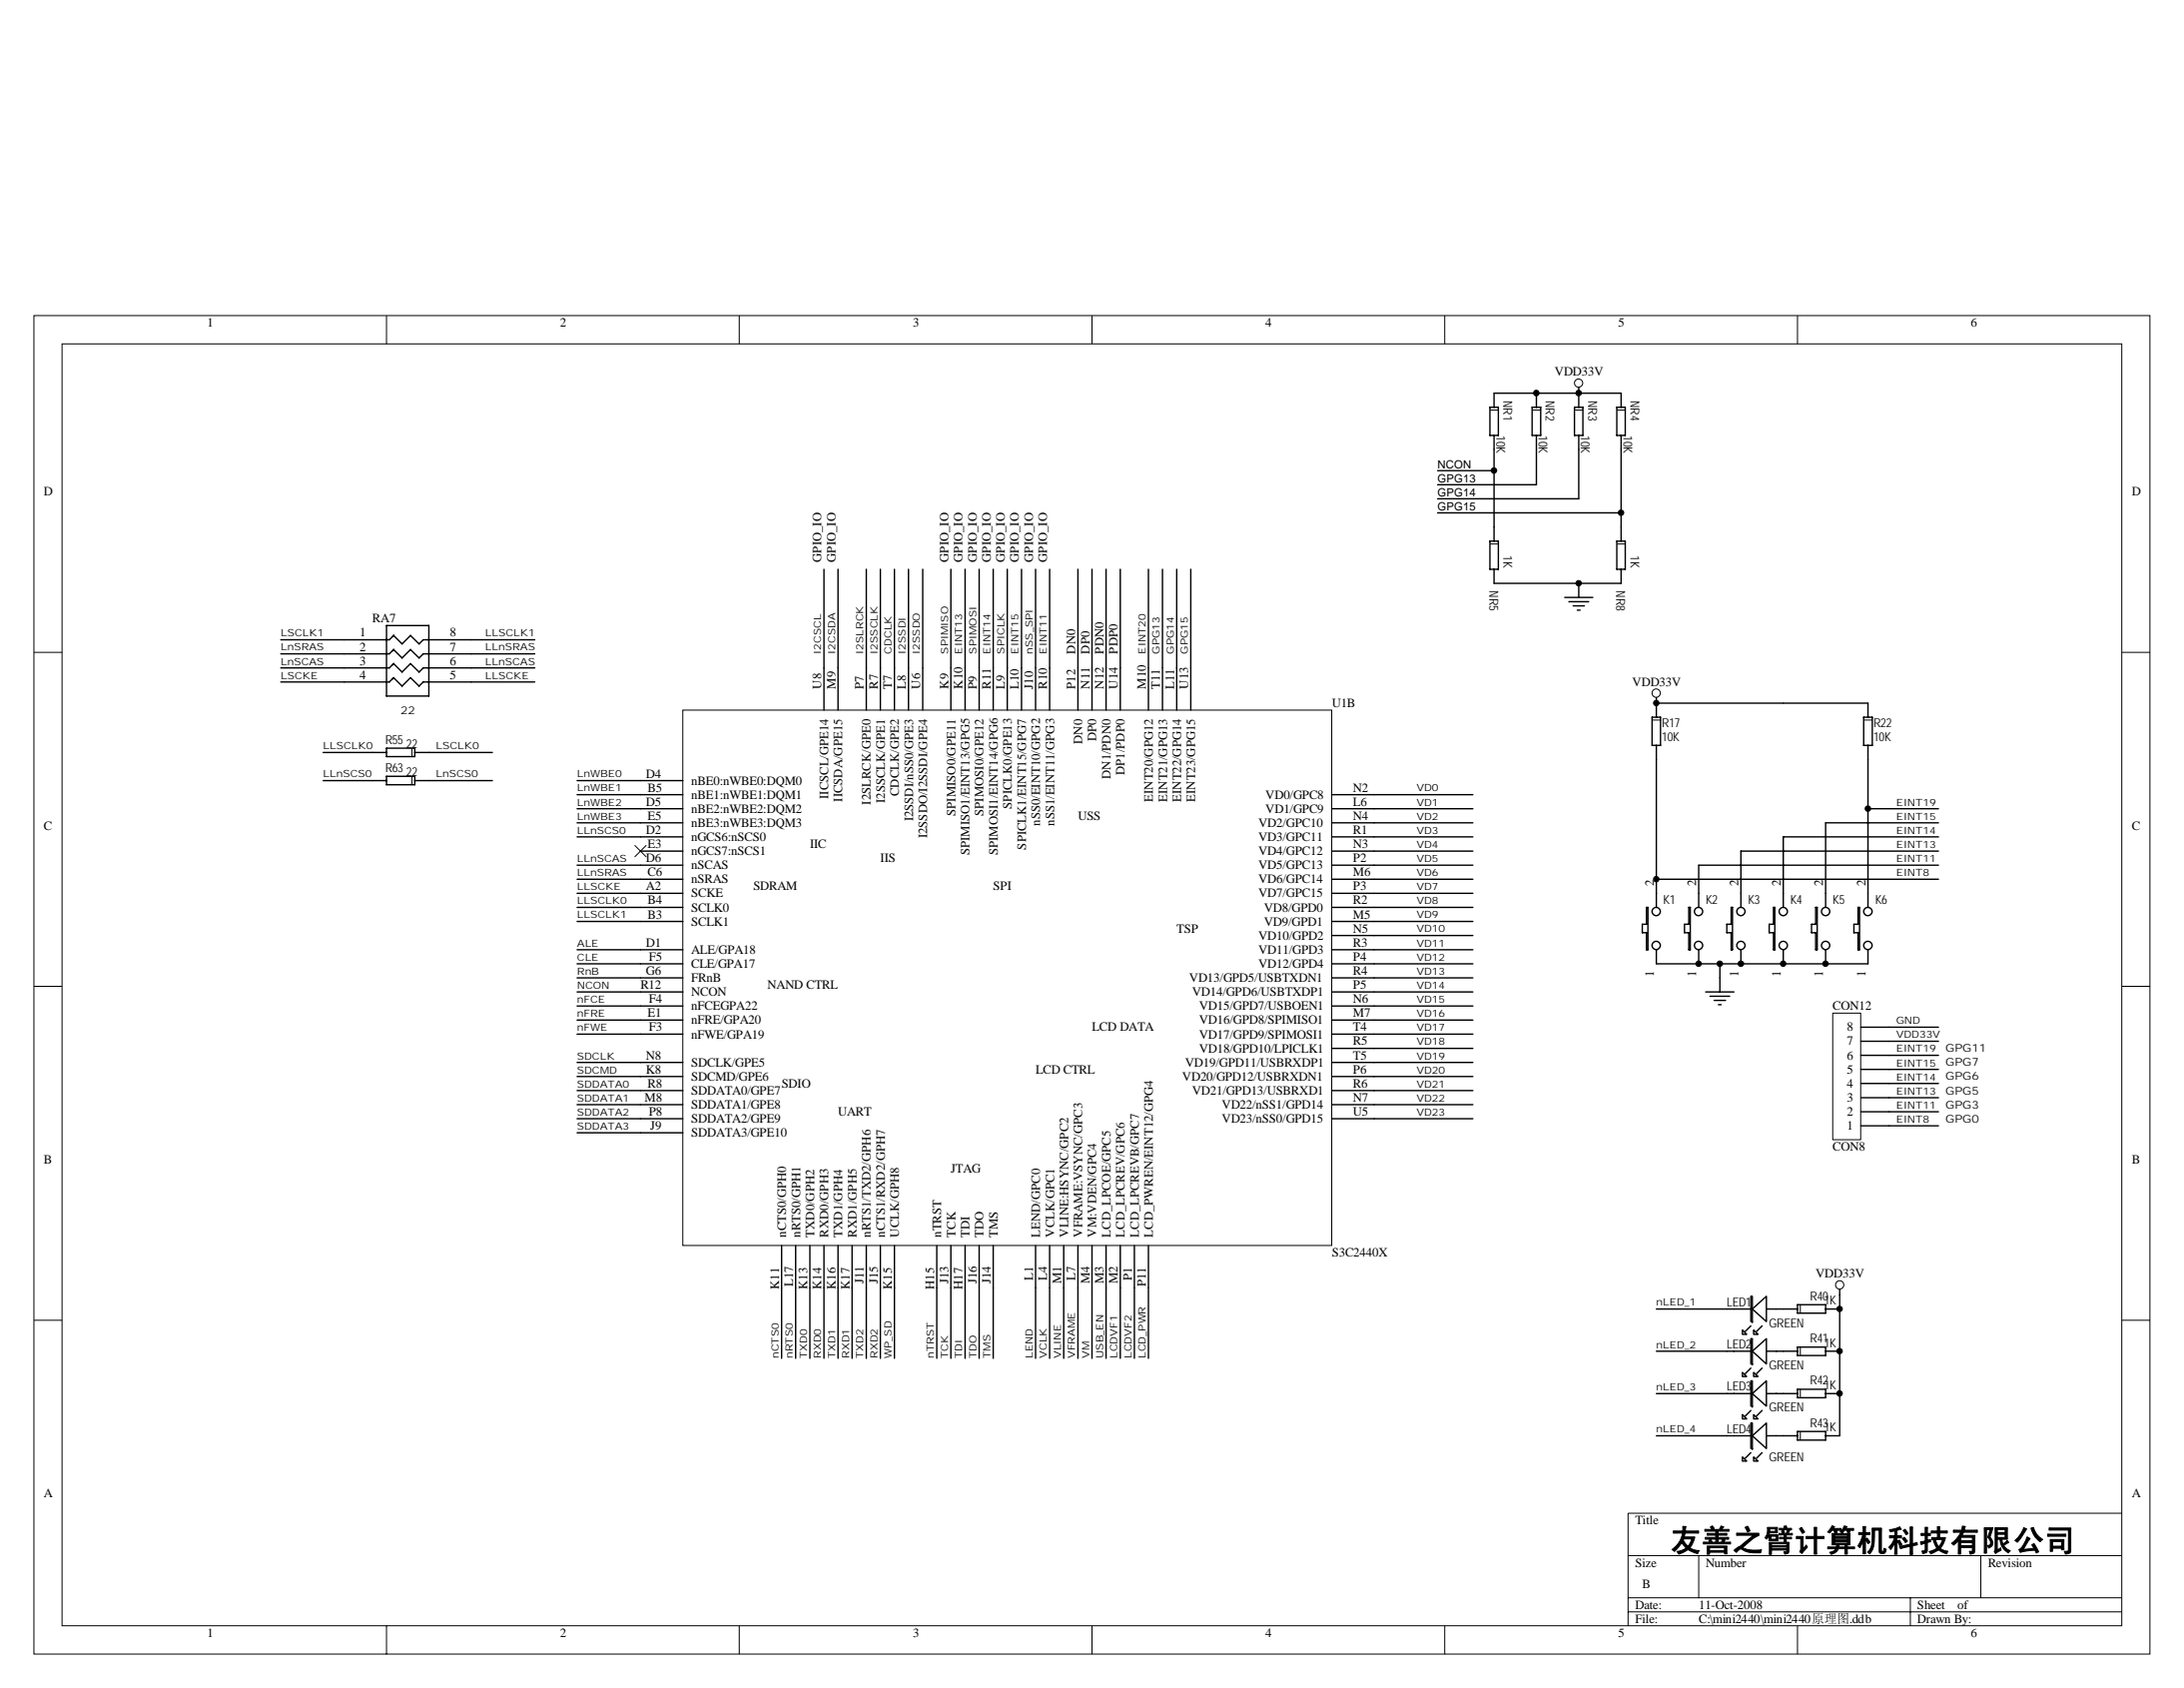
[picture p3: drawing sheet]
<svg xmlns="http://www.w3.org/2000/svg" width="279mm" height="216mm" viewBox="0 0 279 216" stroke-linecap="round" stroke-linejoin="round" font-family="sans-serif">
<g fill="none" stroke="#000" stroke-width=".13">
<path d="M4.3 40.4h270.7v171.2h-270.7zM7.9 44h263.5v163.9h-263.5zM49.4 40.4v3.6M94.6 40.4v3.6M139.7 40.4v3.6M184.8 40.4v3.6M230 40.4v3.6M4.3 83.4h3.6M271.5 83.4h3.6M4.3 126.2h3.6M271.5 126.2h3.6M4.3 168.9h3.6"/>
<path d="M271.5 168.9h3.6M208.3 199h63.2M217.3 199v5.4M253.4 199v5.4M271.5 193.5h-63.2v14.5M49.4 208v3.6M94.6 208v3.6M139.7 208v3.6M184.8 208v3.6M208.3 204.4h63.2M208.3 206.2h63.2M230 208v3.6"/>
<path d="M244.4 204.4v3.6"/>
</g>
<path d="M87.4 90.8h83v68.5h-83z" fill="#fff"/>
<path d="M87.4 90.8h83v68.5h-83z" fill="none" stroke="#000" stroke-width=".13"/>
<g fill="none" stroke="#000" stroke-width=".18">
<path d="M105.4 72.8v18M107.2 72.8v18M110.8 72.8v18M112.6 72.8v18M114.4 72.8v18M116.2 72.8v18M118 72.8v18M121.6 72.8v18M123.5 72.8v18M125.3 72.8v18M127.1 72.8v18M128.9 72.8v18"/>
<path d="M130.7 72.8v18M132.5 72.8v18M134.3 72.8v18M137.9 72.8v18M139.7 72.8v18M141.5 72.8v18M143.3 72.8v18M146.9 72.8v18M148.7 72.8v18M150.5 72.8v18M152.3 72.8v18M73.8 99.8h13.6"/>
<path d="M73.8 101.6h13.6M73.8 103.4h13.6M73.8 105.2h13.6M73.8 107h13.6M73.8 110.7h13.6M73.8 112.5h13.6M73.8 114.3h13.6M73.8 116.1h13.6M73.8 117.9h13.6M81.9 108.9h5.5M170.4 101.6h18M170.4 103.4h18"/>
<path d="M170.4 105.2h18M170.4 107h18M170.4 108.9h18M170.4 110.7h18M170.4 112.5h18M170.4 114.3h18M170.4 116.1h18M170.4 117.9h18M170.4 119.7h18M81.9 121.5h5.5M81.9 123.3h5.5M81.9 125.1h5.5"/>
<path d="M81.9 126.9h5.5M81.9 128.7h5.5M81.9 130.5h5.5M81.9 132.3h5.5M81.9 135.9h5.5M81.9 137.7h5.5M81.9 139.5h5.5M170.4 121.5h18M170.4 123.3h18M170.4 125.1h18M170.4 126.9h18M170.4 128.7h18"/>
<path d="M170.4 130.5h18M170.4 132.3h18M170.4 135.9h18M170.4 137.7h18M170.4 139.5h18M170.4 134.1h18M81.9 141.3h5.5M81.9 143.1h5.5M81.9 144.9h5.5M100 159.3v14.4M101.8 159.3v14.4M103.6 159.3v14.4"/>
<path d="M105.4 159.3v14.4M107.2 159.3v14.4M109 159.3v14.4M110.8 159.3v14.4M112.6 159.3v14.4M114.4 159.3v14.4M119.8 159.3v14.4M121.6 159.3v14.4M123.5 159.3v14.4M125.3 159.3v14.4M127.1 159.3v14.4M132.5 159.3v14.4"/>
<path d="M134.3 159.3v14.4M136.1 159.3v14.4M137.9 159.3v14.4M139.7 159.3v14.4M141.5 159.3v5.4M143.3 159.3v5.4M145.1 159.3v5.4M146.9 159.3v14.4M170.4 141.3h18M170.4 143.1h18M220.9 167.4h7.2M224 169.6l-.7 .7"/>
<path d="M225.4 169.6l-.7 .7"/>
</g>
<g fill="#fff" stroke="#000" stroke-width=".18">
<path d="M224.2 167.4l1.8-1.6v3.2z"/>
<path d="M222.9 170.1l.6 .6h-.6z"/>
<path d="M224.3 170.1l.6 .6h-.6z"/>
<path d="M224 165.8h.2v3.2h-.2z" fill-rule="evenodd"/>
</g>
<circle cx="235.3" cy="164.3" r=".53" fill="none" stroke="#000" stroke-width=".13"/>
<path d="M211.9 167.4h9M220.9 172.8h7.2M224 175l-.7 .7M225.4 175l-.7 .7M235.4 164.9v.7" fill="none" stroke="#000" stroke-width=".18"/>
<g fill="#fff" stroke="#000" stroke-width=".18">
<path d="M224.2 172.8l1.8-1.6v3.3z"/>
<path d="M222.9 175.5l.6 .6h-.6z"/>
<path d="M224.3 175.5l.6 .6h-.6z"/>
<path d="M224 171.2h.2v3.3h-.2z" fill-rule="evenodd"/>
</g>
<path d="M211.9 172.8h9M220.9 178.2h7.2M224 180.4l-.7 .7M225.4 180.4l-.7 .7" fill="none" stroke="#000" stroke-width=".18"/>
<g fill="#fff" stroke="#000" stroke-width=".18">
<path d="M224.2 178.2l1.8-1.6v3.3z"/>
<path d="M222.9 180.9l.6 .6h-.6z"/>
<path d="M224.3 180.9l.6 .6h-.6z"/>
<path d="M224 176.6h.2v3.3h-.2z" fill-rule="evenodd"/>
</g>
<path d="M211.9 178.2h9M220.9 183.6h7.2M224 185.8l-.7 .7M225.4 185.8l-.7 .7" fill="none" stroke="#000" stroke-width=".18"/>
<g fill="#fff" stroke="#000" stroke-width=".18">
<path d="M224.2 183.6l1.8-1.6v3.3z"/>
<path d="M222.9 186.4l.6 .5h-.6z"/>
<path d="M224.3 186.4l.6 .5h-.6z"/>
<path d="M224 182h.2v3.3h-.2z" fill-rule="evenodd"/>
</g>
<g fill="none" stroke="#000" stroke-width=".18">
<path d="M190.6 52.1h1.1v3.6h-1.1zM191.1 52.1v-1.8h16.3v1.8M191.1 55.7v13.5M196 52.1h1.1v3.6h-1.1zM196.6 50.3v1.8M196.6 55.7v6.3h-12.7M201.4 52.1h1.1v3.6h-1.1zM202 49.6v2.5M202 55.7v8.1h-18.1M206.8 52.1h1.1v3.6h-1.1zM207.4 55.7v13.5M183.9 60.2h7.2"/>
<path d="M183.9 65.6h23.5M190.6 69.2h1.1v3.6h-1.1zM191.1 72.8v1.8h16.3v-1.8M200.2 76.4h3.6M200.7 77h2.5M201.3 77.5h1.4M201.8 78h.3M202 74.6v1.8M206.8 69.2h1.1v3.6h-1.1zM41.3 96.2h8.1M41.3 99.8h8.1M49.4 95.7h3.7v1.1h-3.7z"/>
<path d="M49.4 99.3h3.7v1.1h-3.7zM53.1 96.2h9.9M53.1 99.8h9.9M211.3 91.7h1.1v3.6h-1.1zM211.9 89.2v2.5M211.9 95.3v20.8M211.9 89.9h27.1v1.8M238.4 91.7h1.1v3.6h-1.1zM239 95.3v20.8M210.6 116.1h.2v5.4h-.2v-2.2h-.5v-1.1h.5zM211.9 112.5h36.1M216 116.1h.2v5.4h-.2v-2.2h-.5v-1.1h.5z"/>
<path d="M217.3 114.3v1.8M217.3 110.7h30.7M221.5 116.1h.1v5.4h-.1v-2.2h-.6v-1.1h.6zM226.9 116.1h.2v5.4h-.2v-2.2h-.6v-1.1h.6zM232.3 116.1h.2v5.4h-.2v-2.2h-.5v-1.1h.5zM233.6 114.3v1.8M233.6 105.2h14.4M237.7 116.1h.2v5.4h-.2v-2.2h-.5v-1.1h.5zM239 103.4h9M248 107h-19.9v9.1M248 108.9h-25.3v7.2M73.8 121.5h8.1"/>
<path d="M73.8 123.3h8.1M73.8 125.1h8.1M73.8 126.9h8.1M73.8 128.7h8.1M73.8 130.5h8.1M73.8 132.3h8.1M73.8 135.9h8.1M73.8 137.7h8.1M73.8 139.5h8.1M211.9 121.5v1.8h27.1v-1.8M217.3 121.5v1.8M218.2 126.9h3.6"/>
<path d="M218.8 127.4h2.5M219.3 128h1.4M219.8 128.5h.4M220 123.3v3.6M222.7 121.5v1.8M228.1 121.5v1.8M233.6 121.5v1.8M73.8 141.3h8.1M73.8 143.1h8.1M73.8 144.9h8.1M141.5 164.7v9M143.3 164.7v9"/>
<path d="M145.1 164.7v9M228.1 167.4h1.9M228.1 172.8h1.9M228.1 178.2h1.9M230 166.9h3.6v1.1h-3.6zM230 172.3h3.6v1.1h-3.6zM230 177.7h3.6v1.1h-3.6zM233.6 167.4h1.8M233.6 172.8h1.8M233.6 178.2h1.8M235.4 165.6v18h-1.8M211.9 183.6h9"/>
<path d="M228.1 183.6h1.9M230 183.1h3.6v1.1h-3.6z"/>
<circle cx="211.9" cy="116.6" r=".53"/>
<circle cx="217.3" cy="116.6" r=".53"/>
<circle cx="222.7" cy="116.6" r=".53"/>
<circle cx="228.1" cy="116.6" r=".53"/>
<circle cx="233.6" cy="116.6" r=".53"/>
<circle cx="239" cy="116.6" r=".54"/>
<circle cx="211.9" cy="120.9" r=".53"/>
<circle cx="217.3" cy="120.9" r=".53"/>
<circle cx="222.7" cy="120.9" r=".53"/>
<circle cx="228.1" cy="120.9" r=".53"/>
<circle cx="233.6" cy="120.9" r=".53"/>
<circle cx="239" cy="120.9" r=".54"/>
</g>
<g fill="none" stroke="#000" stroke-width=".13" stroke-dasharray="1 1 1 1 1 1 1 1">
<path d="M191.7 52.5h-1.1M197.1 52.5h-1.1M202.5 52.5h-1.1M207.9 52.5h-1.1M191.7 69.6h-1.1M207.9 69.6h-1.1M52.7 96.8v-1.1M212.4 92.1h-1.1M239.5 92.1h-1.1M52.7 100.4v-1.1M230.3 166.9v1.1M230.3 172.3v1.1"/>
<path d="M230.3 177.7v1.1M230.3 183.1v1.1"/>
</g>
<g fill="none" stroke="#000" stroke-width=".13">
<path d="M81.2 108.1l1.5 1.5M82.7 108.1l-1.5 1.5"/>
<circle cx="202" cy="49" r=".53"/>
<circle cx="211.9" cy="88.7" r=".53"/>
</g>
<g fill="#000" stroke="#000" stroke-width=".13">
<circle cx="196.5" cy="50.3" r=".36"/>
<circle cx="202" cy="50.3" r=".36"/>
<circle cx="191.1" cy="60.2" r=".35"/>
<circle cx="202" cy="74.6" r=".35"/>
<circle cx="207.4" cy="65.6" r=".35"/>
<circle cx="211.9" cy="89.9" r=".35"/>
<circle cx="211.9" cy="112.4" r=".35"/>
<circle cx="239" cy="103.4" r=".35"/>
<circle cx="217.3" cy="123.3" r=".35"/>
<circle cx="220" cy="123.3" r=".35"/>
<circle cx="222.7" cy="123.3" r=".36"/>
<circle cx="228.1" cy="123.3" r=".35"/>
<circle cx="233.5" cy="123.3" r=".35"/>
</g>
<path d="M234.5 129.6h3.5v16.2h-3.5z" fill="#fff"/>
<path d="M234.5 129.6h3.5v16.2h-3.5z" fill="none" stroke="#000" stroke-width=".13"/>
<g fill="none" stroke="#000" stroke-width=".18">
<path d="M35.9 81.8h13.9l.6-.5 1 1.1 1.1-1.1 1.1 1.1 .5-.6h14.3M49.4 80h5.5v9h-5.5zM50.4 83.1l-.2 .2M50.4 84.9l-.2 .2M50.4 86.7l-.2 .2M50.4 83.1l-.6 .5h-13.9M50.4 83.1l1 1.1 1.1-1.1 1.1 1.1 .5-.6h14.3M50.4 84.9l-.6 .5h-13.9M50.4 84.9l1 1.1 1.1-1.1 1.1 1.1 .5-.6h14.3M50.4 86.7l-.6 .5h-13.9M50.4 86.7l1 1.1 1.1-1.1 1.1 1.1 .5-.6h14.3M217.3 110.7v3.6"/>
<path d="M233.6 105.2v9.1M238.1 138.6h9.9M238.1 136.8h9.9M238.1 135h9.9M238.1 133.2h9.9M238.1 131.4h9.9M238.1 144h9.9M238.1 142.2h9.9M238.1 140.4h9.9"/>
</g>
<g fill="#000" stroke="#000" stroke-width=".13">
<circle cx="235.3" cy="167.4" r=".35"/>
<circle cx="235.3" cy="178.2" r=".35"/>
<circle cx="235.3" cy="172.8" r=".35"/>
</g>
<text font-size="4" x="213.7" y="198.4">友善之臂计算机科技有限公司</text>
<g font-size="1.6">
<text x="26.5" y="41.8">1</text>
<text x="71.6" y="41.8">2</text>
<text x="116.8" y="41.8">3</text>
<text x="161.9" y="41.8">4</text>
<text x="207" y="41.8">5</text>
<text x="252.1" y="41.8">6</text>
<text x="192.3" y="51.2" transform="rotate(90 192.3 51.2)">NR1</text>
<text x="197.8" y="51.2" transform="rotate(90 197.8 51.2)">NR2</text>
<text x="198.9" y="48.1">VDD33V</text>
<text x="203.2" y="51.2" transform="rotate(90 203.2 51.2)">NR3</text>
<text x="208.6" y="51.2" transform="rotate(90 208.6 51.2)">NR4</text>
<text x="191.5" y="55.7" transform="rotate(90 191.5 55.7)">10K</text>
<text x="196.8" y="55.7" transform="rotate(90 196.8 55.7)">10K</text>
<text x="202.3" y="55.7" transform="rotate(90 202.3 55.7)">10K</text>
<text x="207.7" y="55.7" transform="rotate(90 207.7 55.7)">10K</text>
<text x="5.6" y="63.4">D</text>
<text x="272.7" y="63.4">D</text>
<text x="105.1" y="71.9" transform="rotate(-90 105.1 71.9)">GPIO_IO</text>
<text x="106.9" y="71.9" transform="rotate(-90 106.9 71.9)">GPIO_IO</text>
<text x="121.3" y="71.9" transform="rotate(-90 121.3 71.9)">GPIO_IO</text>
<text x="123.1" y="71.9" transform="rotate(-90 123.1 71.9)">GPIO_IO</text>
<text x="124.9" y="71.9" transform="rotate(-90 124.9 71.9)">GPIO_IO</text>
<text x="126.7" y="71.9" transform="rotate(-90 126.7 71.9)">GPIO_IO</text>
<text x="128.5" y="71.9" transform="rotate(-90 128.5 71.9)">GPIO_IO</text>
<text x="130.3" y="71.9" transform="rotate(-90 130.3 71.9)">GPIO_IO</text>
<text x="132.2" y="71.9" transform="rotate(-90 132.2 71.9)">GPIO_IO</text>
<text x="134" y="71.9" transform="rotate(-90 134 71.9)">GPIO_IO</text>
<text x="192.3" y="71" transform="rotate(90 192.3 71)">1K</text>
<text x="208.6" y="71" transform="rotate(90 208.6 71)">1K</text>
<text x="190.5" y="75.5" transform="rotate(90 190.5 75.5)">NR5</text>
<text x="206.8" y="75.5" transform="rotate(90 206.8 75.5)">NR8</text>
<text x="46" y="81.4">1</text>
<text x="46" y="83.2">2</text>
<text x="47.6" y="79.6">RA7</text>
<text x="57.6" y="81.4">8</text>
<text x="57.6" y="83.2">7</text>
<text x="137.6" y="83.6" transform="rotate(-90 137.6 83.6)">DN0</text>
<text x="139.4" y="83.6" transform="rotate(-90 139.4 83.6)">DP0</text>
<text x="141.2" y="83.6" transform="rotate(-90 141.2 83.6)">PDN0</text>
<text x="143" y="83.6" transform="rotate(-90 143 83.6)">PDP0</text>
<text x="46" y="85">3</text>
<text x="46" y="86.8">4</text>
<text x="57.6" y="85">6</text>
<text x="57.6" y="86.8">5</text>
<text x="105.1" y="88.1" transform="rotate(-90 105.1 88.1)">U8</text>
<text x="106.9" y="88.1" transform="rotate(-90 106.9 88.1)">M9</text>
<text x="110.5" y="88.1" transform="rotate(-90 110.5 88.1)">P7</text>
<text x="112.3" y="88.1" transform="rotate(-90 112.3 88.1)">R7</text>
<text x="114.1" y="88.1" transform="rotate(-90 114.1 88.1)">T7</text>
<text x="115.9" y="88.1" transform="rotate(-90 115.9 88.1)">L8</text>
<text x="117.7" y="88.1" transform="rotate(-90 117.7 88.1)">U6</text>
<text x="121.3" y="88.1" transform="rotate(-90 121.3 88.1)">K9</text>
<text x="123.1" y="88.1" transform="rotate(-90 123.1 88.1)">K10</text>
<text x="124.9" y="88.1" transform="rotate(-90 124.9 88.1)">P9</text>
<text x="126.7" y="88.1" transform="rotate(-90 126.7 88.1)">R11</text>
<text x="128.5" y="88.1" transform="rotate(-90 128.5 88.1)">L9</text>
<text x="130.3" y="88.1" transform="rotate(-90 130.3 88.1)">L10</text>
<text x="132.2" y="88.1" transform="rotate(-90 132.2 88.1)">J10</text>
<text x="134" y="88.1" transform="rotate(-90 134 88.1)">R10</text>
<text x="137.6" y="88.1" transform="rotate(-90 137.6 88.1)">P12</text>
<text x="139.4" y="88.1" transform="rotate(-90 139.4 88.1)">N11</text>
<text x="141.2" y="88.1" transform="rotate(-90 141.2 88.1)">N12</text>
<text x="143" y="88.1" transform="rotate(-90 143 88.1)">U14</text>
<text x="146.6" y="88.1" transform="rotate(-90 146.6 88.1)">M10</text>
<text x="148.4" y="88.1" transform="rotate(-90 148.4 88.1)">T11</text>
<text x="150.2" y="88.1" transform="rotate(-90 150.2 88.1)">L11</text>
<text x="152" y="88.1" transform="rotate(-90 152 88.1)">U13</text>
<text x="208.8" y="87.7">VDD33V</text>
<text x="49.3" y="95.1">R55</text>
<text x="52" y="95.7">22</text>
<text x="138.5" y="95.2" transform="rotate(-90 138.5 95.2)">DN0</text>
<text x="140.3" y="94.8" transform="rotate(-90 140.3 94.8)">DP0</text>
<text x="170.4" y="90.4">U1B</text>
<text x="212.6" y="93">R17</text>
<text x="212.6" y="94.8">10K</text>
<text x="239.7" y="93">R22</text>
<text x="239.7" y="94.8">10K</text>
<text x="49.3" y="98.7">R63</text>
<text x="52" y="99.3">22</text>
<text x="82.7" y="99.5">D4</text>
<text x="82.8" y="101.3">B5</text>
<text x="88.4" y="100.4">nBE0:nWBE0:DQM0</text>
<text x="115" y="101.8" transform="rotate(-90 115 101.8)">CDCLK/GPE2</text>
<text x="142.1" y="99.7" transform="rotate(-90 142.1 99.7)">DN1/PDN0</text>
<text x="143.9" y="99.1" transform="rotate(-90 143.9 99.1)">DP1/PDP0</text>
<text x="173.1" y="101.3">N2</text>
<text x="5.6" y="106.1">C</text>
<text x="82.7" y="103.1">D5</text>
<text x="82.7" y="106.7">D2</text>
<text x="82.8" y="104.9">E5</text>
<text x="88.4" y="102.2">nBE1:nWBE1:DQM1</text>
<text x="88.4" y="104">nBE2:nWBE2:DQM2</text>
<text x="88.4" y="105.8">nBE3:nWBE3:DQM3</text>
<text x="88.4" y="107.6">nGCS6:nSCS0</text>
<text x="106" y="102.2" transform="rotate(-90 106 102.2)">IICSCL/GPE14</text>
<text x="107.8" y="102.6" transform="rotate(-90 107.8 102.6)">IICSDA/GPE15</text>
<text x="111.4" y="102.9" transform="rotate(-90 111.4 102.9)">I2SLRCK/GPE0</text>
<text x="113.2" y="102.7" transform="rotate(-90 113.2 102.7)">I2SSCLK/GPE1</text>
<text x="116.8" y="105.1" transform="rotate(-90 116.8 105.1)">I2SSDI/nSS0/GPE3</text>
<text x="118.6" y="107.2" transform="rotate(-90 118.6 107.2)">I2SSDO/I2SSDI/GPE4</text>
<text x="122.2" y="104.4" transform="rotate(-90 122.2 104.4)">SPIMISO0/GPE11</text>
<text x="125.8" y="104.4" transform="rotate(-90 125.8 104.4)">SPIMOSI0/GPE12</text>
<text x="129.5" y="103.4" transform="rotate(-90 129.5 103.4)">SPICLK0/GPE13</text>
<text x="133.1" y="105.6" transform="rotate(-90 133.1 105.6)">nSS0/EINT10/GPG2</text>
<text x="134.9" y="105.6" transform="rotate(-90 134.9 105.6)">nSS1/EINT11/GPG3</text>
<text x="137.9" y="104.9">USS</text>
<text x="147.5" y="102.6" transform="rotate(-90 147.5 102.6)">EINT20/GPG12</text>
<text x="149.3" y="102.6" transform="rotate(-90 149.3 102.6)">EINT21/GPG13</text>
<text x="151.1" y="102.6" transform="rotate(-90 151.1 102.6)">EINT22/GPG14</text>
<text x="152.9" y="102.6" transform="rotate(-90 152.9 102.6)">EINT23/GPG15</text>
<text x="161" y="107.6">VD3/GPC11</text>
<text x="161" y="105.8">VD2/GPC10</text>
<text x="161.9" y="104">VD1/GPC9</text>
<text x="161.9" y="102.2">VD0/GPC8</text>
<text x="173.1" y="103.1">L6</text>
<text x="173.1" y="106.7">R1</text>
<text x="173.1" y="104.9">N4</text>
<text x="272.7" y="106.1">C</text>
<text x="82.7" y="110.3">D6</text>
<text x="82.7" y="113.9">A2</text>
<text x="82.8" y="108.5">E3</text>
<text x="82.8" y="112.1">C6</text>
<text x="88.4" y="109.4">nGCS7:nSCS1</text>
<text x="88.4" y="111.2">nSCAS</text>
<text x="88.4" y="113">nSRAS</text>
<text x="96.4" y="113.9">SDRAM</text>
<text x="103.6" y="108.5">IIC</text>
<text x="112.6" y="110.3">IIS</text>
<text x="124" y="109.4" transform="rotate(-90 124 109.4)">SPIMISO1/EINT13/GPG5</text>
<text x="127.1" y="113.9">SPI</text>
<text x="127.6" y="109.4" transform="rotate(-90 127.6 109.4)">SPIMOSI1/EINT14/GPG6</text>
<text x="131.3" y="108.7" transform="rotate(-90 131.3 108.7)">SPICLK1/EINT15/GPG7</text>
<text x="161" y="113">VD6/GPC14</text>
<text x="161" y="111.2">VD5/GPC13</text>
<text x="161" y="109.4">VD4/GPC12</text>
<text x="173.1" y="113.9">P3</text>
<text x="173.1" y="112.1">M6</text>
<text x="173.1" y="110.3">P2</text>
<text x="173.1" y="108.5">N3</text>
<text x="211.6" y="113.3" transform="rotate(-90 211.6 113.3)">2</text>
<text x="217" y="113.3" transform="rotate(-90 217 113.3)">2</text>
<text x="222.4" y="113.3" transform="rotate(-90 222.4 113.3)">2</text>
<text x="227.8" y="113.3" transform="rotate(-90 227.8 113.3)">2</text>
<text x="233.2" y="113.3" transform="rotate(-90 233.2 113.3)">2</text>
<text x="238.7" y="113.3" transform="rotate(-90 238.7 113.3)">2</text>
<text x="82.8" y="115.7">B4</text>
<text x="82.8" y="117.5">B3</text>
<text x="88.4" y="114.8">SCKE</text>
<text x="88.4" y="116.6">SCLK0</text>
<text x="88.4" y="118.4">SCLK1</text>
<text x="150.5" y="119.3">TSP</text>
<text x="161" y="114.8">VD7/GPC15</text>
<text x="161.7" y="118.4">VD9/GPD1</text>
<text x="161.7" y="116.6">VD8/GPD0</text>
<text x="173.1" y="119.3">N5</text>
<text x="173.1" y="117.5">M5</text>
<text x="173.1" y="115.7">R2</text>
<text x="212.8" y="115.7">K1</text>
<text x="218.2" y="115.7">K2</text>
<text x="223.6" y="115.7">K3</text>
<text x="229" y="115.7">K4</text>
<text x="234.5" y="115.7">K5</text>
<text x="239.9" y="115.7">K6</text>
<text x="82.7" y="121.1">D1</text>
<text x="82.7" y="124.7">G6</text>
<text x="83" y="122.9">F5</text>
<text x="88.4" y="122">ALE/GPA18</text>
<text x="88.4" y="123.8">CLE/GPA17</text>
<text x="88.4" y="125.6">FRnB</text>
<text x="152.1" y="125.6">VD13/GPD5/USBTXDN1</text>
<text x="161" y="123.8">VD12/GPD4</text>
<text x="161" y="122">VD11/GPD3</text>
<text x="161" y="120.2">VD10/GPD2</text>
<text x="173.1" y="124.7">R4</text>
<text x="173.1" y="122.9">P4</text>
<text x="173.1" y="121.1">R3</text>
<text x="211.6" y="124.9" transform="rotate(-90 211.6 124.9)">1</text>
<text x="217" y="124.9" transform="rotate(-90 217 124.9)">1</text>
<text x="222.4" y="124.9" transform="rotate(-90 222.4 124.9)">1</text>
<text x="227.8" y="124.9" transform="rotate(-90 227.8 124.9)">1</text>
<text x="233.2" y="124.9" transform="rotate(-90 233.2 124.9)">1</text>
<text x="238.7" y="124.9" transform="rotate(-90 238.7 124.9)">1</text>
<text x="81.9" y="126.5">R12</text>
<text x="82.8" y="130.1">E1</text>
<text x="83" y="128.3">F4</text>
<text x="83" y="131.9">F3</text>
<text x="88.4" y="127.4">NCON</text>
<text x="88.4" y="129.2">nFCEGPA22</text>
<text x="88.4" y="131">nFRE/GPA20</text>
<text x="98.2" y="126.5">NAND CTRL</text>
<text x="139.7" y="131.9">LCD DATA</text>
<text x="152.5" y="127.4">VD14/GPD6/USBTXDP1</text>
<text x="153.4" y="131">VD16/GPD8/SPIMISO1</text>
<text x="153.4" y="129.2">VD15/GPD7/USBOEN1</text>
<text x="173.1" y="131.9">T4</text>
<text x="173.1" y="130.1">M7</text>
<text x="173.1" y="128.3">N6</text>
<text x="173.1" y="126.5">P5</text>
<text x="234.5" y="129.2">CON12</text>
<text x="236.3" y="131.9">8</text>
<text x="82.7" y="135.5">N8</text>
<text x="82.7" y="137.3">K8</text>
<text x="88.4" y="132.8">nFWE/GPA19</text>
<text x="88.4" y="136.4">SDCLK/GPE5</text>
<text x="132.5" y="137.3">LCD CTRL</text>
<text x="151.6" y="136.4">VD19/GPD11/USBRXDP1</text>
<text x="153.4" y="134.6">VD18/GPD10/LPICLK1</text>
<text x="153.4" y="132.8">VD17/GPD9/SPIMOSI1</text>
<text x="173.1" y="133.7">R5</text>
<text x="173.1" y="137.3">P6</text>
<text x="173.1" y="135.5">T5</text>
<text x="236.3" y="137.3">5</text>
<text x="236.3" y="135.5">6</text>
<text x="236.3" y="133.7">7</text>
<text x="82.5" y="140.9">M8</text>
<text x="82.8" y="139.1">R8</text>
<text x="83" y="142.7">P8</text>
<text x="88.4" y="138.2">SDCMD/GPE6</text>
<text x="88.4" y="140">SDDATA0/GPE7</text>
<text x="88.4" y="141.8">SDDATA1/GPE8</text>
<text x="88.4" y="143.6">SDDATA2/GPE9</text>
<text x="100" y="139.1">SDIO</text>
<text x="107.2" y="142.7">UART</text>
<text x="151.3" y="138.2">VD20/GPD12/USBRXDN1</text>
<text x="152.5" y="140">VD21/GPD13/USBRXD1</text>
<text x="156.3" y="143.6">VD23/nSS0/GPD15</text>
<text x="156.3" y="141.8">VD22/nSS1/GPD14</text>
<text x="173.1" y="139.1">R6</text>
<text x="173.1" y="142.7">U5</text>
<text x="173.1" y="140.9">N7</text>
<text x="236.3" y="142.7">2</text>
<text x="236.3" y="140.9">3</text>
<text x="236.3" y="139.1">4</text>
<text x="5.6" y="148.8">B</text>
<text x="83.2" y="144.5">J9</text>
<text x="88.4" y="145.4">SDDATA3/GPE10</text>
<text x="121.6" y="149.9">JTAG</text>
<text x="234.5" y="147.2">CON8</text>
<text x="236.3" y="144.5">1</text>
<text x="272.7" y="148.8">B</text>
<text x="100.6" y="158.2" transform="rotate(-90 100.6 158.2)">nCTS0/GPH0</text>
<text x="102.4" y="158.2" transform="rotate(-90 102.4 158.2)">nRTS0/GPH1</text>
<text x="104.2" y="158.2" transform="rotate(-90 104.2 158.2)">TXD0/GPH2</text>
<text x="106" y="158.2" transform="rotate(-90 106 158.2)">RXD0/GPH3</text>
<text x="107.8" y="158.2" transform="rotate(-90 107.8 158.2)">TXD1/GPH4</text>
<text x="109.6" y="158.2" transform="rotate(-90 109.6 158.2)">RXD1/GPH5</text>
<text x="111.4" y="158.2" transform="rotate(-90 111.4 158.2)">nRTS1/TXD2/GPH6</text>
<text x="113.2" y="158.2" transform="rotate(-90 113.2 158.2)">nCTS1/RXD2/GPH7</text>
<text x="115" y="158.2" transform="rotate(-90 115 158.2)">UCLK/GPH8</text>
<text x="120.4" y="158.2" transform="rotate(-90 120.4 158.2)">nTRST</text>
<text x="122.2" y="158.2" transform="rotate(-90 122.2 158.2)">TCK</text>
<text x="124" y="158.2" transform="rotate(-90 124 158.2)">TDI</text>
<text x="125.8" y="158.2" transform="rotate(-90 125.8 158.2)">TDO</text>
<text x="127.6" y="158.2" transform="rotate(-90 127.6 158.2)">TMS</text>
<text x="133.1" y="158.2" transform="rotate(-90 133.1 158.2)">LEND/GPC0</text>
<text x="134.9" y="158.2" transform="rotate(-90 134.9 158.2)">VCLK/GPC1</text>
<text x="136.7" y="158.2" transform="rotate(-90 136.7 158.2)">VLINE:HSYNC/GPC2</text>
<text x="138.5" y="158.2" transform="rotate(-90 138.5 158.2)">VFRAME:VSYNC/GPC3</text>
<text x="140.3" y="158.2" transform="rotate(-90 140.3 158.2)">VM:VDEN/GPC4</text>
<text x="142.1" y="158.2" transform="rotate(-90 142.1 158.2)">LCD_LPCOE/GPC5</text>
<text x="143.9" y="158.2" transform="rotate(-90 143.9 158.2)">LCD_LPCREV/GPC6</text>
<text x="145.7" y="158.2" transform="rotate(-90 145.7 158.2)">LCD_LPCREVB/GPC7</text>
<text x="147.5" y="158.2" transform="rotate(-90 147.5 158.2)">LCD_PWREN/EINT12/GPG4</text>
<text x="170.4" y="160.7">S3C2440X</text>
<text x="99.7" y="164.9" transform="rotate(-90 99.7 164.9)">K11</text>
<text x="101.5" y="164.5" transform="rotate(-90 101.5 164.5)">L17</text>
<text x="103.3" y="164.9" transform="rotate(-90 103.3 164.9)">K13</text>
<text x="105.1" y="164.9" transform="rotate(-90 105.1 164.9)">K14</text>
<text x="106.9" y="164.9" transform="rotate(-90 106.9 164.9)">K16</text>
<text x="108.7" y="164.9" transform="rotate(-90 108.7 164.9)">K17</text>
<text x="110.5" y="164.2" transform="rotate(-90 110.5 164.2)">J11</text>
<text x="112.3" y="164.2" transform="rotate(-90 112.3 164.2)">J15</text>
<text x="114.1" y="164.9" transform="rotate(-90 114.1 164.9)">K15</text>
<text x="119.5" y="164.9" transform="rotate(-90 119.5 164.9)">H15</text>
<text x="121.3" y="164.2" transform="rotate(-90 121.3 164.2)">J13</text>
<text x="123.1" y="164.9" transform="rotate(-90 123.1 164.9)">H17</text>
<text x="124.9" y="164.2" transform="rotate(-90 124.9 164.2)">J16</text>
<text x="126.7" y="164.2" transform="rotate(-90 126.7 164.2)">J14</text>
<text x="132.2" y="163.8" transform="rotate(-90 132.2 163.8)">L1</text>
<text x="134" y="163.8" transform="rotate(-90 134 163.8)">L4</text>
<text x="135.8" y="164.2" transform="rotate(-90 135.8 164.2)">M1</text>
<text x="137.6" y="163.8" transform="rotate(-90 137.6 163.8)">L7</text>
<text x="139.4" y="164.2" transform="rotate(-90 139.4 164.2)">M4</text>
<text x="141.2" y="164.2" transform="rotate(-90 141.2 164.2)">M3</text>
<text x="143" y="164.2" transform="rotate(-90 143 164.2)">M2</text>
<text x="144.8" y="163.8" transform="rotate(-90 144.8 163.8)">P1</text>
<text x="146.6" y="164.5" transform="rotate(-90 146.6 164.5)">P11</text>
<text x="220.9" y="167">LED1</text>
<text x="231.6" y="166.3">R40</text>
<text x="232.3" y="163.4">VDD33V</text>
<text x="233.4" y="166.9">1K</text>
<text x="220.9" y="172.4">LED2</text>
<text x="226.3" y="169.7">GREEN</text>
<text x="231.6" y="171.7">R41</text>
<text x="233.4" y="172.3">1K</text>
<text x="220.9" y="177.8">LED3</text>
<text x="226.3" y="175.2">GREEN</text>
<text x="231.6" y="177.1">R42</text>
<text x="233.4" y="177.7">1K</text>
<text x="220.9" y="183.3">LED4</text>
<text x="226.3" y="180.6">GREEN</text>
<text x="231.6" y="182.5">R43</text>
<text x="233.4" y="183.1">1K</text>
<text x="5.6" y="191.6">A</text>
<text x="226.3" y="186.9">GREEN</text>
<text x="272.7" y="191.6">A</text>
<text x="209.2" y="195">Title</text>
<text x="209.2" y="200.4">Size</text>
<text x="210.1" y="203.1">B</text>
<text x="218.2" y="200.4">Number</text>
<text x="254.3" y="200.4">Revision</text>
<text x="26.5" y="209.4">1</text>
<text x="71.6" y="209.4">2</text>
<text x="116.8" y="209.4">3</text>
<text x="161.9" y="209.4">4</text>
<text x="207" y="209.4">5</text>
<text x="209.2" y="205.8">Date:</text>
<text x="209.2" y="207.6">File:</text>
<text x="217.3" y="205.8">11-Oct-2008</text>
<text x="217.3" y="207.6">C:\mini2440\mini2440原理图.ddb</text>
<text x="245.3" y="207.6">Drawn By:</text>
<text x="245.3" y="205.8">Sheet</text>
<text x="250.4" y="205.8">of</text>
<text x="252.1" y="209.4">6</text>
</g>
<g font-size="1.5">
<text x="183.9" y="59.9">NCON</text>
<text x="183.9" y="61.7">GPG13</text>
<text x="183.9" y="63.5">GPG14</text>
<text x="183.9" y="65.3">GPG15</text>
</g>
<g font-size="1.4">
<text x="51.3" y="91.3">22</text>
<text x="248.9" y="136.4">GPG7</text>
<text x="248.9" y="134.6">GPG11</text>
<text x="248.9" y="141.8">GPG3</text>
<text x="248.9" y="140">GPG5</text>
<text x="248.9" y="138.2">GPG6</text>
<text x="248.9" y="143.6">GPG0</text>
</g>
<g font-size="1.3">
<text x="35.9" y="83.2">LnSRAS</text>
<text x="35.9" y="81.4">LSCLK1</text>
<text x="62.1" y="81.4">LLSCLK1</text>
<text x="62.1" y="83.2">LLnSRAS</text>
<text x="105.1" y="83.6" transform="rotate(-90 105.1 83.6)">I2CSCL</text>
<text x="106.8" y="83.6" transform="rotate(-90 106.8 83.6)">I2CSDA</text>
<text x="110.4" y="83.6" transform="rotate(-90 110.4 83.6)">I2SLRCK</text>
<text x="112.3" y="83.6" transform="rotate(-90 112.3 83.6)">I2SSCLK</text>
<text x="114.1" y="83.6" transform="rotate(-90 114.1 83.6)">CDCLK</text>
<text x="115.9" y="83.6" transform="rotate(-90 115.9 83.6)">I2SSDI</text>
<text x="117.7" y="83.6" transform="rotate(-90 117.7 83.6)">I2SSDO</text>
<text x="121.3" y="83.6" transform="rotate(-90 121.3 83.6)">SPIMISO</text>
<text x="123.1" y="83.6" transform="rotate(-90 123.1 83.6)">EINT13</text>
<text x="124.9" y="83.6" transform="rotate(-90 124.9 83.6)">SPIMOSI</text>
<text x="126.7" y="83.6" transform="rotate(-90 126.7 83.6)">EINT14</text>
<text x="128.5" y="83.6" transform="rotate(-90 128.5 83.6)">SPICLK</text>
<text x="130.3" y="83.6" transform="rotate(-90 130.3 83.6)">EINT15</text>
<text x="132.1" y="83.6" transform="rotate(-90 132.1 83.6)">nSS_SPI</text>
<text x="133.9" y="83.6" transform="rotate(-90 133.9 83.6)">EINT11</text>
<text x="146.6" y="83.6" transform="rotate(-90 146.6 83.6)">EINT20</text>
<text x="148.4" y="83.6" transform="rotate(-90 148.4 83.6)">GPG13</text>
<text x="150.2" y="83.6" transform="rotate(-90 150.2 83.6)">GPG14</text>
<text x="152" y="83.6" transform="rotate(-90 152 83.6)">GPG15</text>
<text x="35.9" y="85">LnSCAS</text>
<text x="35.9" y="86.8">LSCKE</text>
<text x="62.1" y="85">LLnSCAS</text>
<text x="62.1" y="86.8">LLSCKE</text>
<text x="41.3" y="95.8">LLSCLK0</text>
<text x="55.8" y="95.8">LSCLK0</text>
<text x="41.3" y="99.4">LLnSCS0</text>
<text x="55.8" y="99.4">LnSCS0</text>
<text x="73.8" y="99.4">LnWBE0</text>
<text x="73.8" y="101.2">LnWBE1</text>
<text x="181.2" y="101.2">VD0</text>
<text x="73.8" y="106.6">LLnSCS0</text>
<text x="73.8" y="103">LnWBE2</text>
<text x="73.8" y="104.8">LnWBE3</text>
<text x="181.2" y="103">VD1</text>
<text x="181.2" y="104.8">VD2</text>
<text x="181.2" y="106.6">VD3</text>
<text x="242.6" y="103">EINT19</text>
<text x="242.6" y="104.8">EINT15</text>
<text x="242.6" y="106.6">EINT14</text>
<text x="73.8" y="110.3">LLnSCAS</text>
<text x="73.8" y="112.1">LLnSRAS</text>
<text x="73.8" y="113.9">LLSCKE</text>
<text x="181.2" y="108.4">VD4</text>
<text x="181.2" y="110.3">VD5</text>
<text x="181.2" y="112.1">VD6</text>
<text x="181.2" y="113.9">VD7</text>
<text x="242.6" y="112.1">EINT8</text>
<text x="242.6" y="108.4">EINT13</text>
<text x="242.6" y="110.3">EINT11</text>
<text x="73.8" y="115.7">LLSCLK0</text>
<text x="73.8" y="117.5">LLSCLK1</text>
<text x="181.2" y="115.7">VD8</text>
<text x="181.2" y="117.5">VD9</text>
<text x="181.2" y="119.3">VD10</text>
<text x="73.8" y="121.1">ALE</text>
<text x="73.8" y="122.9">CLE</text>
<text x="73.8" y="124.7">RnB</text>
<text x="181.2" y="121.1">VD11</text>
<text x="181.2" y="122.9">VD12</text>
<text x="181.2" y="124.7">VD13</text>
<text x="73.8" y="126.5">NCON</text>
<text x="73.8" y="128.3">nFCE</text>
<text x="73.8" y="130.1">nFRE</text>
<text x="73.8" y="131.9">nFWE</text>
<text x="181.2" y="126.5">VD14</text>
<text x="181.2" y="128.3">VD15</text>
<text x="181.2" y="130.1">VD16</text>
<text x="181.2" y="131.9">VD17</text>
<text x="242.6" y="131">GND</text>
<text x="73.8" y="135.5">SDCLK</text>
<text x="73.8" y="137.3">SDCMD</text>
<text x="181.2" y="133.7">VD18</text>
<text x="181.2" y="135.5">VD19</text>
<text x="181.2" y="137.3">VD20</text>
<text x="242.6" y="136.4">EINT15</text>
<text x="242.6" y="134.6">EINT19</text>
<text x="242.6" y="132.8">VDD33V</text>
<text x="73.8" y="139.1">SDDATA0</text>
<text x="73.8" y="140.9">SDDATA1</text>
<text x="73.8" y="142.7">SDDATA2</text>
<text x="181.2" y="139.1">VD21</text>
<text x="181.2" y="140.9">VD22</text>
<text x="181.2" y="142.7">VD23</text>
<text x="242.6" y="141.8">EINT11</text>
<text x="242.6" y="140">EINT13</text>
<text x="242.6" y="138.2">EINT14</text>
<text x="242.6" y="143.6">EINT8</text>
<text x="73.8" y="144.5">SDDATA3</text>
<text x="211.9" y="167">nLED_1</text>
<text x="99.6" y="173.7" transform="rotate(-90 99.6 173.7)">nCTS0</text>
<text x="101.4" y="173.7" transform="rotate(-90 101.4 173.7)">nRTS0</text>
<text x="103.2" y="173.7" transform="rotate(-90 103.2 173.7)">TXD0</text>
<text x="105.1" y="173.7" transform="rotate(-90 105.1 173.7)">RXD0</text>
<text x="106.8" y="173.7" transform="rotate(-90 106.8 173.7)">TXD1</text>
<text x="108.6" y="173.7" transform="rotate(-90 108.6 173.7)">RXD1</text>
<text x="110.4" y="173.7" transform="rotate(-90 110.4 173.7)">TXD2</text>
<text x="112.3" y="173.7" transform="rotate(-90 112.3 173.7)">RXD2</text>
<text x="114.1" y="173.7" transform="rotate(-90 114.1 173.7)">WP_SD</text>
<text x="119.5" y="173.7" transform="rotate(-90 119.5 173.7)">nTRST</text>
<text x="121.3" y="173.7" transform="rotate(-90 121.3 173.7)">TCK</text>
<text x="123.1" y="173.7" transform="rotate(-90 123.1 173.7)">TDI</text>
<text x="124.9" y="173.7" transform="rotate(-90 124.9 173.7)">TDO</text>
<text x="126.7" y="173.7" transform="rotate(-90 126.7 173.7)">TMS</text>
<text x="132.1" y="173.7" transform="rotate(-90 132.1 173.7)">LEND</text>
<text x="133.9" y="173.7" transform="rotate(-90 133.9 173.7)">VCLK</text>
<text x="135.7" y="173.7" transform="rotate(-90 135.7 173.7)">VLINE</text>
<text x="137.5" y="173.7" transform="rotate(-90 137.5 173.7)">VFRAME</text>
<text x="139.3" y="173.7" transform="rotate(-90 139.3 173.7)">VM</text>
<text x="141.1" y="173.7" transform="rotate(-90 141.1 173.7)">USB_EN</text>
<text x="142.9" y="173.7" transform="rotate(-90 142.9 173.7)">LCDVF1</text>
<text x="144.8" y="173.7" transform="rotate(-90 144.8 173.7)">LCDVF2</text>
<text x="146.6" y="173.7" transform="rotate(-90 146.6 173.7)">LCD_PWR</text>
<text x="211.9" y="172.4">nLED_2</text>
<text x="211.9" y="177.8">nLED_3</text>
<text x="211.9" y="183.2">nLED_4</text>
</g>
</svg>
